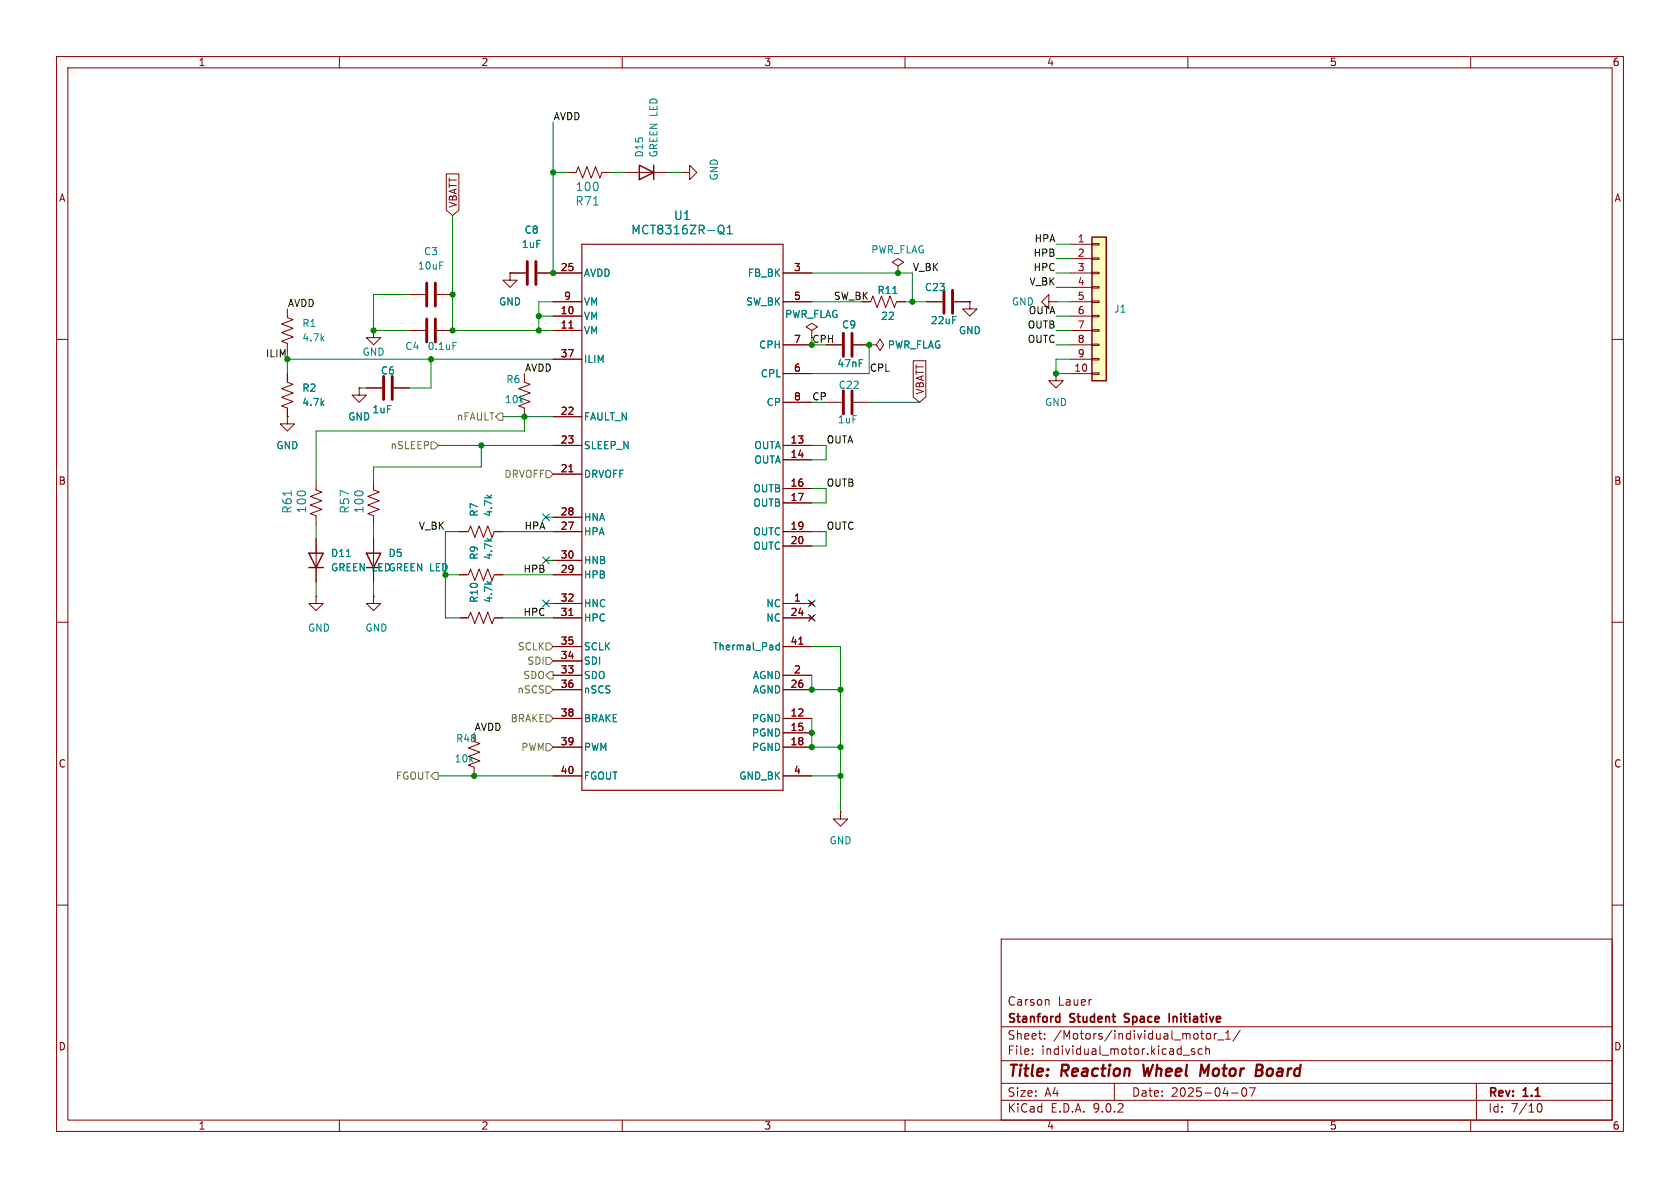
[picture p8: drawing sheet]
<svg xmlns="http://www.w3.org/2000/svg" width="297mm" height="210mm" viewBox="0 0 297 210" stroke-linecap="round" stroke-linejoin="round" font-family="sans-serif">
<path d="M0 0h297v210h-297z" fill="#fff" stroke="#fff" stroke-width=".18"/>
<g fill="none" stroke="#840000" stroke-width=".18">
<path d="M10 10h277v190h-277zM12 12h273v186h-273zM60 10v2M110 10v2M160 10v2M210 10v2M260 10v2M100.3 30.5h1.6l.3-1 .8 2 .8-2 .7 2 .8-2 .7 2 .4-1h1.5M110.5 30.5h7.6M120.6 30.5h1.3v-1.3l1.3 1.3-1.3 1.3v-1.3M120.6 30.5h.1M50.8 54.6v1.5l1 .4-2 .8 2 .7-2 .8 2 .8-2 .7 1 .4v1.5"/>
<path d="M66 58.4v1.3h1.3l-1.3 1.3-1.2-1.3h1.2M66 58.4h.1M72.4 58.4h2.8M72.4 52.1h2.8M77.2 58.4h2.8M77.2 52.1h2.8M90.2 48.3h2.8M95 48.3h7.9M97.8 53.3h5.1M97.8 55.9h5.1M97.8 58.4h5.1M100.6 58h.7"/>
<path d="M138.4 53.3h5.1M138.4 48.3h5.1M143.5 58.4l1-.6-1-.6-1 .6 1 .6v1.3M153.9 53.3l.4-1 .8 2.1 .7-2.1 .8 2.1 .8-2.1 .7 2.1 .4-1.1h1.5M158.7 47l1.1-.6-1.1-.7-1 .7 1 .6v1.3M158.7 48.3h.1M163.8 53.3h2.8M168.7 53.3h2.7M171.4 53.3v1.3h1.3l-1.3 1.3-1.2-1.3h1.2M171.4 53.3h.1M185.4 53.3v-1.2l-1.3 1.2 1.3 1.3v-1.3h1.3M186.7 53.3h.1"/>
<path d="M10 60h2M50.8 73.7v1.2h1.3l-1.3 1.3-1.3-1.3h1.3M50.8 73.7h.1M50.8 66v1.6l1 .3-2 .8 2 .8-2 .7 2 .8-2 .8 1 .3v1.6M63.5 68.6v1.3h1.3l-1.3 1.2-1.3-1.2h1.3M63.5 68.6h.1M64.8 68.6h2.8M69.6 68.6h2.8M92.7 66v1.6l1 .3-2 .8 2 .8-2 .7 2 .8-2 .8 1 .3v1.6M97.8 63.5h5.1M97.8 73.7h5.1M97.8 78.7h5.1"/>
<path d="M138.4 71.1h5.1M138.4 78.7h5.1M138.4 61h5.1M138.4 66h5.1M146 71.1h2.8M146 61h2.8M150.9 71.1h2.8M150.9 61h2.8M153.7 61h1.2l.7-1.1 .6 1.1-.6 1-.7-1M153.7 61h.1M186.7 66v1.3h1.3l-1.3 1.3-1.3-1.3h1.3M186.7 66h.1"/>
<path d="M285 60h2M55.9 95.3v7.6M66 85.1v1.5l1.1 .4-2.1 .8 2.1 .7-2.1 .8 2.1 .7-2.1 .8 1 .4v1.5M66 95.3v7.6M81.3 94h1.5l.4-1 .7 2 .8-2 .8 2 .7-2 .8 2 .4-1h1.5M97.8 83.8h5.1M97.8 91.4h5.1M97.8 94h5.1M97.8 99.1h5.1M100.6 83.4h.7M138.4 94h5.1M138.4 81.3h5.1"/>
<path d="M138.4 86.4h5.1M138.4 88.9h5.1M138.4 96.5h5.1M10 110h2M55.9 105.4v1.3h1.2l-1.2 1.3-1.3-1.3h1.3M55.9 105.4h.1M66 105.4v1.3h1.3l-1.3 1.3-1.2-1.3h1.2M66 105.4h.1M81.3 109.2h1.5l.4-1 .7 2 .8-2 .8 2 .7-2 .8 2 .4-1h1.5M81.3 101.6h1.5l.4-1 .7 2 .8-2 .8 2 .7-2 .8 2 .4-1h1.5M97.8 109.2h5.1M97.8 101.6h5.1"/>
<path d="M97.8 106.7h5.1M97.8 114.3h5.1M97.8 119.4h5.1M97.8 116.8h5.1M100.6 108.8h.7M138.4 109.2h5.1M138.4 106.7h5.1M138.4 114.3h5.1M138.4 119.4h5.1M141.2 113.9h.7M143.1 106.3l.8 .8M143.1 108.8l.8 .8"/>
<path d="M143.9 106.3l-.8 .8M143.9 108.8l-.8 .8M285 110h2M83.8 131.1l1 .3-2 .8 2 .8-2 .7 2 .8-2 .8 1 .3v1.6M97.8 137.2h5.1M97.8 121.9h5.1M97.8 127h5.1M97.8 132.1h5.1M138.4 137.2h5.1M138.4 121.9h5.1M138.4 127h5.1M138.4 129.5h5.1"/>
<path d="M138.4 132.1h5.1M148.6 143.5v1.3h1.3l-1.3 1.3-1.3-1.3h1.3M148.6 143.5h.1M10 160h2M177 166h108v32h-108zM185.2 176.7l.3 .2v.8M285 160h2M60 198v2M110 198v2M160 198v2M177 194.5h108M177 191.5h108"/>
<path d="M177 187.5h108M177 181.5h108M182.5 186.3v.1M182.5 185.5v.1M184.7 183.6v.1M184.7 182.8v.1M197 191.5v3M209.2 186.5h1.1M210 198v2M211.2 185.5l-.4-.1-.2 .2 .1 .2 .5 .2v.3h-.6M212.2 182.7h.6M212.5 183.6l.3 .1"/>
<path d="M212.5 185.5l-.4-.1-.3 .3v.4l.2 .2h.5M213.2 185.5l.2-.1 .3 .1 .1 .9M213.2 184.9v1.5M213.4 182.8l.3-.1 .3 .3v.4l-.3 .3-.3-.1-.2-.2v-.4zM214.7 182.7v1M215.1 182.7l-.3 .1-.1 .2M215.2 183.8h1.2M216.7 183.7h.8M216.7 182.6l.4-.4v1.5M217.7 193.2h1.2M219.2 182.1l-1.2 2M219.7 192.4l.2-.1a.81 .81 0 0 1 .6 .6 .81 .81 0 0 1-.3 .8l-.2 .1a.81 .81 0 0 1-.3-1.4z"/>
<path d="M220.9 192.3h1l-.7 1.5M260 198v2M261 191.5v6.5M271.7 195.7l.2-.5 .2-.1a.81 .81 0 0 1 .6 .6 .81 .81 0 0 1-.3 .8h-.4l-.3-.5"/>
</g>
<path d="M202.1 188.2l.2 2 .6-1.4M213.7 188.2l-.8 1.4-.5-1.4-.2 2M222.2 188.2h.7a.49 .49 0 0 1 .3 .5 .49 .49 0 0 1-.4 .5l.2 .1a.58 .58 0 0 1-.3 .9" fill="none" stroke="#840000" stroke-width=".4"/>
<path d="M186.9 179.7l.4 .1M187.3 179.2v1.5M198.8 179.3v.5M206.7 179.2v1.5M187.3 180.6l-.4 .1M198.8 180.6l.2 .1" fill="none" stroke="#840000" stroke-width=".3"/>
<g fill="none" stroke="#840000" stroke-width=".51">
<path d="M75.4 50v4.1M75.4 56.4v4.1M77 50v4.1M77 56.4v4.1M93.2 46.2v4.1M94.7 46.2v4.1M149.1 58.9v4.1M150.6 58.9v4.1M166.9 51.3v4.1M168.4 51.3v4.1M67.8 66.5v4.1M69.3 66.5v4.1"/>
<path d="M149.1 69.1v4.1M150.6 69.1v4.1"/>
</g>
<path d="M113 29.2l2.6 1.3-2.6 1.3zM115.6 29.2v2.6M54.6 97.8h2.5l-1.2 2.5zM64.8 97.8h2.5l-1.3 2.5zM54.6 100.3h2.5" fill="none" stroke="#840000" stroke-width=".25"/>
<path d="M127.3 39.8a.51 .51 0 0 1 .7 .5v.5a.51 .51 0 0 1-.7 .5M127.4 41l.7 .5M128.6 41.3h.8M128.6 40.2l.4-.4v1.5M157.8 51.9h.8M80.1 60.5h.6M61.3 98.4h.7M137.8 113.6v1.3M137.8 114.1l-.4-.1-.2 .3 .1 .5h.5" fill="none" stroke="#008484" stroke-width=".18"/>
<path d="M102.9 43.2h35.5v96.5h-35.5z" fill="none" stroke="#840000" stroke-width=".2"/>
<path d="M193 41.9h2.6v25.4h-2.6z" fill="#ffffc2"/>
<path d="M193 41.9h2.6v25.4h-2.6z" fill="none" stroke="#840000" stroke-width=".25"/>
<g fill="none" stroke="#840000" stroke-width=".18">
<path d="M78.9 30.7h2.2v6.4l-1.1 1-1.1-1zM90.2 48.3v1.2h1.2l-1.2 1.3-1.3-1.3h1.3M90.2 48.3h.1M90.2 48.3h2.8M95 48.3h7.9M97.8 53.3h5.1M97.8 55.9h5.1M97.8 58.4h5.1M100.6 58h.7M138.4 48.3h5.1M138.4 53.3h5.1M158.7 53.3h1.3"/>
<path d="M163.8 53.3h2.8M168.7 53.3h2.7M171.4 53.3h.1M189.2 43.2h3.8M189.2 45.7h3.8M189.2 48.3h3.8M189.2 50.8h3.8M189.2 53.3h3.8M189.2 55.9h3.8M189.2 58.4h3.8M193 43.1h1.3v.2h-1.3zM193 45.6h1.3v.2h-1.3z"/>
<path d="M193 48.1h1.3v.3h-1.3zM193 50.7h1.3v.2h-1.3zM193 53.2h1.3v.3h-1.3zM193 55.8h1.3v.2h-1.3zM193 58.3h1.3v.2h-1.3zM50.8 73.7h.1M50.8 66v1.3M50.8 72.4v1.3M63.5 68.6h.1M64.8 68.6h2.8M69.6 68.6h2.8M97.8 63.5h5.1"/>
<path d="M97.8 73.7h5.1M97.8 78.7h5.1M138.4 61h5.1M138.4 66h5.1M138.4 78.7h5.1M138.4 71.1h5.1M146 61h2.8M150.9 61h2.8M153.7 61h.1M161.4 63.8h2.3v6.4l-1.1 .9-1.2-.9zM189.2 61h3.8M189.2 63.5h3.8"/>
<path d="M189.2 66h3.8M193 60.8h1.3v.3h-1.3zM193 63.4h1.3v.2h-1.3zM193 65.9h1.3v.3h-1.3zM55.9 85.1v1.5l1 .4-2 .8 2 .7-2 .8 2 .7-2 .8 1 .4v1.5M55.9 95.3v2.5M66 95.3v2.5M81.3 94h1.2M87.6 94h1.3M97.8 94h5.1M97.8 83.8h5.1M97.8 91.4h5.1"/>
<path d="M97.8 99.1h5.1M100.6 83.4h.7M138.4 94h5.1M138.4 81.3h5.1M138.4 86.4h5.1M138.4 88.9h5.1M138.4 96.5h5.1M55.9 100.3v2.6M66 100.3v2.6M81.3 101.6h1.2M81.3 109.2h1.2M87.6 101.6h1.3"/>
<path d="M87.6 109.2h1.3M97.8 101.6h5.1M97.8 106.7h5.1M97.8 109.2h5.1M97.8 114.3h5.1M97.8 119.4h5.1M97.8 116.8h5.1M100.6 108.8h.7M138.4 106.7h5.1M138.4 109.2h5.1M138.4 114.3h5.1M138.4 119.4h5.1"/>
<path d="M141.2 113.9h.7M143.1 106.3l.8 .8M143.1 108.8l.8 .8M143.9 106.3l-.8 .8M143.9 108.8l-.8 .8M97.8 137.2h5.1M97.8 121.9h5.1M97.8 127h5.1M97.8 132.1h5.1M138.4 137.2h5.1M138.4 121.9h5.1M138.4 127h5.1"/>
<path d="M138.4 129.5h5.1M138.4 132.1h5.1"/>
</g>
<path d="M76.2 78.1h.6l.7 .6-.7 .7h-.6zM87.6 73.7l.7-.7h.6v1.3h-.6zM96.5 83.2h.7l.6 .6-.6 .7h-.7zM96.5 113.7h.7l.6 .6-.6 .6h-.7zM96.5 116.2h.7l.6 .6-.6 .7h-.7zM97.2 118.7h.6v1.3h-.6l-.7-.6zM76.8 136.5h.7v1.3h-.7l-.6-.6zM96.5 126.4h.7l.6 .6-.6 .6h-.7zM96.5 121.3h.7l.6 .6-.6 .7h-.7zM96.5 131.4h.7l.6 .7-.6 .6h-.7z" fill="none" stroke="#848400" stroke-width=".18"/>
<g fill="none" stroke="#008400" stroke-width=".18">
<path d="M80 38.1v20.3h17.8M97.8 30.5h2.5M97.8 21.6v26.7M107.9 30.5h2.6M118.1 30.5h2.5M72.4 52.1h-6.4v6.3h6.4M95.2 55.9h2.6M97.8 53.3h-2.6v5.1M143.5 53.3h8.9M143.5 48.3h17.8v5M160 53.3h3.8M186.7 58.4h2.5"/>
<path d="M186.7 53.3h2.5M186.7 55.9h2.5M186.7 43.2h2.5M186.7 45.7h2.5M186.7 48.3h2.5M186.7 50.8h2.5M63.5 68.6h1.3M76.2 63.5v5.1h-3.8M77.5 78.7h20.3M85.1 78.7v3.9h-19.1v2.5M88.9 73.7h8.9M92.7 73.7v2.5h-36.8v8.9"/>
<path d="M97.8 63.5h-47v2.5M143.5 78.7h2.5v2.6h-2.5M153.7 61v5h-10.2M153.7 71.1h8.9M186.7 61h2.5M189.2 63.5h-2.5v2.5h2.5M55.9 92.7v2.6M66 92.7v2.6M81.3 94h-2.6v15.2h2.6M88.9 94h8.9M96.5 91.4h1.3M96.5 99.1h1.3"/>
<path d="M143.5 94h2.5v2.5h-2.5M143.5 86.4h2.5v2.5h-2.5M55.9 102.9v2.5M66 102.9v2.5M78.7 101.6h2.6M88.9 109.2h8.9M88.9 101.6h8.9M96.5 106.7h1.3M143.5 119.4v2.5h5.1M143.5 114.3h5.1v29.2M77.5 137.2h20.3M143.5 137.2h5.1"/>
<path d="M143.5 127v5.1h5.1"/>
</g>
<path d="M95.9 98.5l1.2 1.2M95.9 90.8l1.2 1.2M97.1 98.5l-1.2 1.2M97.1 90.8l-1.2 1.2M95.9 106.1l1.2 1.2M97.1 106.1l-1.2 1.2M142.9 106.1l1.2 1.2M142.9 108.6l1.2 1.2M144.1 106.1l-1.2 1.2M144.1 108.6l-1.2 1.2" fill="none" stroke="#000084" stroke-width=".18"/>
<path d="M127.3 39.8a.51 .51 0 0 1 .7 .5v.5a.51 .51 0 0 1-.7 .5M127.4 41l.7 .5M128.6 41.3h.8M128.6 40.2l.4-.4v1.5M157.8 51.9h.8M61.3 98.4h.7M137.8 113.6v1.3M137.8 114.1l-.4-.1-.2 .3 .1 .5h.5" fill="none" stroke="#008484" stroke-width=".18"/>
<g fill="#008400" stroke="#008400" stroke-width=".18">
<circle cx="78.7" cy="101.6" r=".46"/>
<circle cx="85.1" cy="78.7" r=".46"/>
<circle cx="92.7" cy="73.7" r=".46"/>
<circle cx="148.6" cy="121.9" r=".46"/>
<circle cx="143.5" cy="132.1" r=".46"/>
<circle cx="143.5" cy="121.9" r=".46"/>
<circle cx="143.5" cy="129.5" r=".46"/>
<circle cx="148.6" cy="132.1" r=".46"/>
<circle cx="148.6" cy="137.2" r=".46"/>
<circle cx="153.7" cy="61" r=".46"/>
<circle cx="161.3" cy="53.3" r=".46"/>
<circle cx="158.7" cy="48.3" r=".46"/>
<circle cx="143.5" cy="61" r=".46"/>
<circle cx="80" cy="52.1" r=".46"/>
<circle cx="80" cy="58.4" r=".46"/>
<circle cx="76.2" cy="63.5" r=".46"/>
<circle cx="95.2" cy="55.9" r=".46"/>
<circle cx="66" cy="58.4" r=".46"/>
<circle cx="97.8" cy="30.5" r=".46"/>
<circle cx="50.8" cy="63.5" r=".46"/>
<circle cx="95.2" cy="58.4" r=".46"/>
<circle cx="97.8" cy="48.3" r=".46"/>
<circle cx="83.8" cy="137.2" r=".46"/>
<circle cx="186.7" cy="66" r=".46"/>
</g>
<g font-size="2.8" fill="#840000">
<text x="178" y="190.9">Title:</text>
<text x="187.7" y="190.9">Reaction</text>
<text x="202.9" y="190.9">Wheel</text>
<text x="213.8" y="190.9">Motor</text>
<text x="224.4" y="190.9">Board</text>
</g>
<g font-size="2.1" fill="#008484">
<text x="101.7" y="34">100</text>
<text x="101.6" y="36.5">R71</text>
<text x="111.5" y="41.6">MCT8316ZR-Q1</text>
<text x="119" y="39.1">U1</text>
<text x="51.8" y="90.9" transform="rotate(-90 51.8 90.9)">R61</text>
<text x="54.3" y="90.9" transform="rotate(-90 54.3 90.9)">100</text>
<text x="61.9" y="90.9" transform="rotate(-90 61.9 90.9)">R57</text>
<text x="64.5" y="90.9" transform="rotate(-90 64.5 90.9)">100</text>
</g>
<g font-size="2.1" fill="#840000">
<text x="178" y="178">Carson</text>
<text x="187" y="178">Lauer</text>
<text x="178" y="184">Sheet:</text>
<text x="178" y="181.2">Stanford</text>
<text x="186.2" y="184">/Motors/individual_motor_1/</text>
<text x="189.2" y="181.2">Student</text>
<text x="199.5" y="181.2">Space</text>
<text x="207.9" y="181.2">Initiative</text>
<text x="178" y="186.7">File:</text>
<text x="184.1" y="186.7">individual_motor.kicad_sch</text>
<text x="178" y="196.9">KiCad</text>
<text x="178" y="194.1">Size:</text>
<text x="184.7" y="194.1">A4</text>
<text x="185.7" y="196.9">E.D.A.</text>
<text x="193.3" y="196.9">9.0.2</text>
<text x="200" y="194.1">Date:</text>
<text x="207" y="194.1">2025-04-07</text>
<text x="263" y="194.3">Rev:</text>
<text x="263" y="196.9">Id:</text>
<text x="267.1" y="196.9">7/10</text>
<text x="269.4" y="194.3">1.1</text>
</g>
<g font-size="1.8" fill="#840000">
<text x="35" y="11.9">1</text>
<text x="85" y="11.9">2</text>
<text x="135" y="11.9">3</text>
<text x="185" y="11.9">4</text>
<text x="235" y="11.9">5</text>
<text x="285" y="11.9">6</text>
<text x="10.3" y="35.9">A</text>
<text x="285.3" y="35.9">A</text>
<text x="81" y="36.8" transform="rotate(-90 81 36.8)">VBATT</text>
<text x="190.4" y="42.9">1</text>
<text x="190.4" y="45.5">2</text>
<text x="99" y="48">25</text>
<text x="99.6" y="53.1">9</text>
<text x="140.3" y="48">3</text>
<text x="140.3" y="53.1">5</text>
<text x="147.3" y="53.1">SW_BK</text>
<text x="190.4" y="48">3</text>
<text x="190.4" y="50.5">4</text>
<text x="190.4" y="53.1">5</text>
<text x="99" y="55.6">10</text>
<text x="99" y="58.2">11</text>
<text x="190.4" y="55.6">6</text>
<text x="190.4" y="58.2">7</text>
<text x="99" y="63.2">37</text>
<text x="140.3" y="60.7">7</text>
<text x="140.3" y="65.8">6</text>
<text x="143.5" y="60.7">CPH</text>
<text x="189.8" y="65.8">10</text>
<text x="190.4" y="60.7">8</text>
<text x="190.4" y="63.2">9</text>
<text x="140.3" y="70.9">8</text>
<text x="163.5" y="69.9" transform="rotate(-90 163.5 69.9)">VBATT</text>
<text x="99" y="73.4">22</text>
<text x="99" y="78.5">23</text>
<text x="99" y="83.6">21</text>
<text x="139.7" y="78.5">13</text>
<text x="139.7" y="81">14</text>
<text x="10.3" y="85.9">B</text>
<text x="139.7" y="86.1">16</text>
<text x="139.7" y="88.6">17</text>
<text x="285.3" y="85.9">B</text>
<text x="99" y="91.2">28</text>
<text x="99" y="93.7">27</text>
<text x="139.7" y="93.7">19</text>
<text x="99" y="98.8">30</text>
<text x="99" y="101.3">29</text>
<text x="139.7" y="96.3">20</text>
<text x="99" y="106.4">32</text>
<text x="140.3" y="106.4">1</text>
<text x="99" y="109">31</text>
<text x="139.7" y="109">24</text>
<text x="99" y="114">35</text>
<text x="99" y="116.6">34</text>
<text x="99" y="119.1">33</text>
<text x="139.7" y="114">41</text>
<text x="140.3" y="119.1">2</text>
<text x="99" y="121.7">36</text>
<text x="139.7" y="121.7">26</text>
<text x="99" y="126.7">38</text>
<text x="99" y="131.8">39</text>
<text x="139.7" y="126.7">12</text>
<text x="139.7" y="129.3">15</text>
<text x="139.7" y="131.8">18</text>
<text x="10.3" y="135.9">C</text>
<text x="99" y="136.9">40</text>
<text x="140.3" y="136.9">4</text>
<text x="285.3" y="135.9">C</text>
<text x="10.3" y="185.9">D</text>
<text x="285.3" y="185.9">D</text>
<text x="35" y="199.9">1</text>
<text x="85" y="199.9">2</text>
<text x="135" y="199.9">3</text>
<text x="185" y="199.9">4</text>
<text x="235" y="199.9">5</text>
<text x="285" y="199.9">6</text>
</g>
<g font-size="1.8">
<text x="97.8" y="21.3">AVDD</text>
<text x="161.3" y="48">V_BK</text>
<text x="182.6" y="48">HPC</text>
<text x="182.6" y="45.5">HPB</text>
<text x="182.8" y="42.9">HPA</text>
<text x="181.9" y="50.5">V_BK</text>
<text x="50.8" y="54.3">AVDD</text>
<text x="178.8" y="54.2">GND</text>
<text x="181.6" y="58.2">OUTB</text>
<text x="181.8" y="55.6">OUTA</text>
<text x="92.7" y="65.8">AVDD</text>
<text x="153.7" y="65.8">CPL</text>
<text x="181.6" y="60.7">OUTC</text>
<text x="146" y="78.5">OUTA</text>
<text x="146" y="86.1">OUTB</text>
<text x="73.9" y="93.7">V_BK</text>
<text x="92.6" y="93.7">HPA</text>
<text x="146" y="93.7">OUTC</text>
<text x="92.4" y="101.3">HPB</text>
<text x="92.4" y="109">HPC</text>
<text x="83.8" y="129.3">AVDD</text>
</g>
<g font-size="1.8" fill="#008484">
<text x="113.9" y="27.9" transform="rotate(-90 113.9 27.9)">D15</text>
<text x="116.4" y="27.9" transform="rotate(-90 116.4 27.9)">GREEN LED</text>
<text x="127.1" y="32" transform="rotate(-90 127.1 32)">GND</text>
<text x="92.6" y="41.5">C8</text>
<text x="73.8" y="47.9">10uF</text>
<text x="74.9" y="45.3">C3</text>
<text x="92.2" y="44">1uF</text>
<text x="153.9" y="45">PWR_FLAG</text>
<text x="103.1" y="49.1">AVDD</text>
<text x="132.1" y="49.1">FB_BK</text>
<text x="155" y="52.2">R11</text>
<text x="163.4" y="51.7">C23</text>
<text x="53.3" y="58">R1</text>
<text x="88.1" y="54.2">GND</text>
<text x="103.1" y="54.2">VM</text>
<text x="103.1" y="56.7">VM</text>
<text x="103.1" y="59.3">VM</text>
<text x="131.8" y="54.2">SW_BK</text>
<text x="138.7" y="56.4">PWR_FLAG</text>
<text x="148.8" y="58.3">C9</text>
<text x="155.7" y="56.7">22</text>
<text x="164.4" y="57.5">22uF</text>
<text x="169.4" y="59.3">GND</text>
<text x="196.9" y="55.5">J1</text>
<text x="53.3" y="60.6">4.7k</text>
<text x="64" y="63.1">GND</text>
<text x="71.6" y="62.1">C4</text>
<text x="75.5" y="62.1">0.1uF</text>
<text x="103.1" y="64.4">ILIM</text>
<text x="134.1" y="61.8">CPH</text>
<text x="147.9" y="65.1">47nF</text>
<text x="156.9" y="61.8">PWR_FLAG</text>
<text x="53.3" y="69.4">R2</text>
<text x="53.3" y="72">4.7k</text>
<text x="67.2" y="66.4">C6</text>
<text x="89.2" y="71.5">10k</text>
<text x="89.4" y="67.9">R6</text>
<text x="134.4" y="66.9">CPL</text>
<text x="135.4" y="72">CP</text>
<text x="148.2" y="68.9">C22</text>
<text x="184.7" y="72">GND</text>
<text x="61.5" y="74.5">GND</text>
<text x="65.7" y="73.3">1uF</text>
<text x="103.1" y="74.5">FAULT_N</text>
<text x="148" y="75">1uF</text>
<text x="48.8" y="79.6">GND</text>
<text x="103.1" y="79.6">SLEEP_N</text>
<text x="133.3" y="79.6">OUTA</text>
<text x="133.3" y="82.1">OUTA</text>
<text x="103.1" y="84.7">DRVOFF</text>
<text x="133.1" y="87.2">OUTB</text>
<text x="133.1" y="89.8">OUTB</text>
<text x="84.7" y="91.4" transform="rotate(-90 84.7 91.4)">R7</text>
<text x="87.2" y="91.4" transform="rotate(-90 87.2 91.4)">4.7k</text>
<text x="103.1" y="92.3">HNA</text>
<text x="103.1" y="94.8">HPA</text>
<text x="133.1" y="94.8">OUTC</text>
<text x="58.4" y="98.7">D11</text>
<text x="58.4" y="101.2">GREEN LEDGREEN LED</text>
<text x="68.6" y="98.7">D5</text>
<text x="84.7" y="99.1" transform="rotate(-90 84.7 99.1)">R9</text>
<text x="87.2" y="99.1" transform="rotate(-90 87.2 99.1)">4.7k</text>
<text x="103.1" y="99.9">HNB</text>
<text x="133.1" y="97.4">OUTC</text>
<text x="84.7" y="106.7" transform="rotate(-90 84.7 106.7)">R10</text>
<text x="87.2" y="106.7" transform="rotate(-90 87.2 106.7)">4.7k</text>
<text x="103.1" y="102.5">HPB</text>
<text x="103.1" y="107.5">HNC</text>
<text x="135.4" y="107.5">NC</text>
<text x="54.4" y="111.9">GND</text>
<text x="64.5" y="111.9">GND</text>
<text x="103.1" y="110.1">HPC</text>
<text x="135.4" y="110.1">NC</text>
<text x="103.1" y="115.2">SCLK</text>
<text x="103.1" y="117.7">SDI</text>
<text x="125.9" y="115.2">Thermal_Pad</text>
<text x="103.1" y="120.2">SDO</text>
<text x="103.1" y="122.8">nSCS</text>
<text x="133" y="120.2">AGND</text>
<text x="133" y="122.8">AGND</text>
<text x="80.5" y="131.4">R48</text>
<text x="103.1" y="127.9">BRAKE</text>
<text x="132.8" y="127.9">PGND</text>
<text x="132.8" y="130.4">PGND</text>
<text x="80.3" y="135">10k</text>
<text x="103.1" y="132.9">PWM</text>
<text x="132.8" y="132.9">PGND</text>
<text x="103.1" y="138">FGOUT</text>
<text x="130.6" y="138">GND_BK</text>
<text x="146.6" y="149.5">GND</text>
</g>
<g font-size="1.8" fill="#008400">
<text x="46.9" y="63.2">ILIM</text>
<text x="143.5" y="70.9">CP</text>
</g>
<g font-size="1.8" fill="#848400">
<text x="80.7" y="74.5">nFAULT</text>
<text x="68.9" y="79.6">nSLEEP</text>
<text x="89.1" y="84.7">DRVOFF</text>
<text x="91.4" y="115.2">SCLK</text>
<text x="93.1" y="117.7">SDI</text>
<text x="91.4" y="122.8">nSCS</text>
<text x="92.4" y="120.2">SDO</text>
<text x="90.2" y="127.9">BRAKE</text>
<text x="92" y="132.9">PWM</text>
<text x="69.9" y="138">FGOUT</text>
</g>
</svg>
